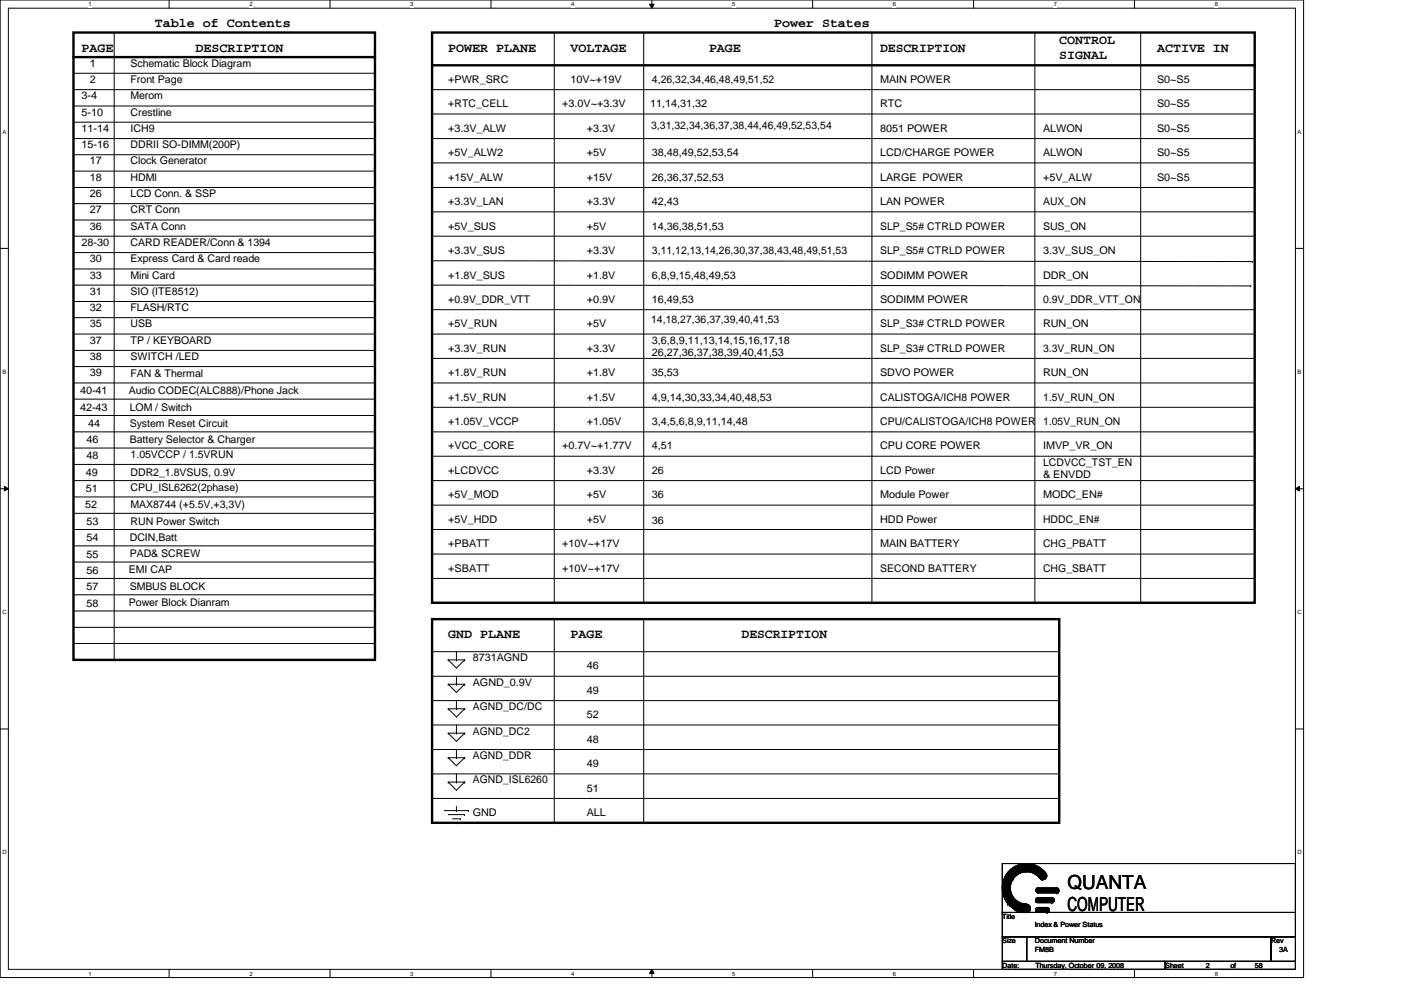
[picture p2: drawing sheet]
<svg xmlns="http://www.w3.org/2000/svg" width="297mm" height="210mm" viewBox="0 0 297 210" stroke-linecap="round" stroke-linejoin="round" font-family="sans-serif">
<path d="M0 0h276.4v207.3h-276.4zM1.8 1.7h272.9v203.8h-272.9z" fill="none" stroke="#000" stroke-width=".21"/>
<g fill="#fff">
<path d="M18.8 .2h.7v1.4h-.7z"/>
<path d="M18.8 205.7h.7v1.4h-.7z"/>
</g>
<path d="M35.9 0v1.7M35.9 205.5v1.8" fill="none" stroke="#000" stroke-width=".21"/>
<g fill="#fff">
<path d="M52.9 .2h.6v1.4h-.6z"/>
<path d="M52.9 205.7h.6v1.4h-.6z"/>
</g>
<path d="M70 0v1.7M70 205.5v1.8" fill="none" stroke="#000" stroke-width=".21"/>
<g fill="#fff">
<path d="M87 .2h.7v1.4h-.7z"/>
<path d="M87 205.7h.7v1.4h-.7z"/>
</g>
<path d="M104.1 0v1.7M104.1 205.5v1.8" fill="none" stroke="#000" stroke-width=".21"/>
<g fill="#fff">
<path d="M121.1 .2h.7v1.4h-.7z"/>
<path d="M121.1 205.7h.7v1.4h-.7z"/>
</g>
<path d="M137.7 .9h1l-.5 .8zM138.2 0v1.7M138.2 205.5l.5 .9h-1zM138.2 205.5v1.8" fill="none" stroke="#000" stroke-width=".21"/>
<path d="M137.7 .9h1l-.5 .8zM138.2 205.5l.5 .9h-1z" fill="#000"/>
<g fill="#fff">
<path d="M155.2 .2h.7v1.4h-.7z"/>
<path d="M155.2 205.7h.7v1.4h-.7z"/>
</g>
<path d="M172.3 0v1.7M172.3 205.5v1.8" fill="none" stroke="#000" stroke-width=".21"/>
<g fill="#fff">
<path d="M189.3 .2h.7v1.4h-.7z"/>
<path d="M189.3 205.7h.7v1.4h-.7z"/>
</g>
<path d="M206.4 0v1.7M206.4 205.5v1.8" fill="none" stroke="#000" stroke-width=".21"/>
<g fill="#fff">
<path d="M223.4 .2h.7v1.4h-.7z"/>
<path d="M223.4 205.7h.7v1.4h-.7z"/>
</g>
<path d="M240.5 0v1.7M240.5 205.5v1.8" fill="none" stroke="#000" stroke-width=".21"/>
<g fill="#fff">
<path d="M257.6 .2h.6v1.4h-.6z"/>
<path d="M257.6 205.7h.6v1.4h-.6z"/>
<path d="M.5 27.2h.8v1.4h-.8z"/>
<path d="M275.1 27.2h.8v1.4h-.8z"/>
<path d="M.5 78.1h.8v1.4h-.8z"/>
<path d="M275.1 78.1h.8v1.4h-.8z"/>
</g>
<path d="M0 52.7h1.8M274.7 52.7h1.7" fill="none" stroke="#000" stroke-width=".21"/>
<g fill="#fff">
<path d="M.5 129.1h.9v1.4h-.9z"/>
<path d="M275.1 129.1h.9v1.4h-.9z"/>
</g>
<path d="M0 103.6h1.8M.9 103.1l.9 .5-.9 .5zM274.7 103.6l.8-.5v1zM274.7 103.6h1.7" fill="none" stroke="#000" stroke-width=".21"/>
<path d="M.9 103.1l.9 .5-.9 .5zM274.7 103.6l.8-.5v1z" fill="#000"/>
<g fill="#fff">
<path d="M.5 180h.9v1.4h-.9z"/>
<path d="M275.1 180h.9v1.4h-.9z"/>
</g>
<g fill="none" stroke="#000" stroke-width=".21">
<path d="M15.6 19h63.9M15.6 15.5h63.9M24.2 6.9v133M79.5 19h.1M79.5 15.5h.1M91.6 19h174.4M117.5 6.9v120.9M136.5 6.9v120.9M184.9 6.9v120.9M219.4 6.9v120.9M241.8 6.9v120.9M266 19h.1"/>
<path d="M15.6 39.8h63.9M15.6 36.3h63.9M15.6 32.8h63.9M15.6 29.4h63.9M15.6 25.9h63.9M15.6 22.5h63.9M79.5 39.8h.1M79.5 36.3h.1M79.5 32.8h.1M79.5 29.4h.1M79.5 25.9h.1M79.5 22.5h.1"/>
<path d="M91.6 39.8h174.4M91.6 29.4h174.4M91.6 24.2h174.4M91.6 34.5h174.4M266 24.2h.1M266 29.4h.1M266 34.5h.1M266 39.8h.1M15.6 53.6h63.9M15.6 50.1h63.9M15.6 43.2h63.9M15.6 46.7h63.9"/>
<path d="M15.6 57h63.9M79.5 53.6h.1M79.5 50.1h.1M79.5 43.2h.1M79.5 46.7h.1M79.5 57h.1M91.6 50.1h174.4M91.6 55.3l173.9 .2M91.6 44.9h174.4M265.5 55.5h.1M266 50.1h.1M266 44.9h.1"/>
<path d="M15.6 70.8h63.9M15.6 77.7h63.9M15.6 74.3h63.9M15.6 67.4h63.9M15.6 63.9h63.9M15.6 60.5h63.9M79.5 77.7h.1M79.5 74.3h.1M79.5 70.8h.1M79.5 67.4h.1M79.5 63.9h.1M79.5 60.5h.1"/>
<path d="M91.6 60.5l173.6 .1M91.6 65.7h174.4M91.6 70.8h174.4M91.6 76h174.4M265.2 60.6h.1M266 65.7h.1M266 70.8h.1M266 76h.1M15.6 81.2h63.9M15.6 91.6h63.9M15.6 95h63.9M15.6 84.6h63.9"/>
<path d="M15.6 88.1h63.9M15.6 98.5h63.9M79.5 95h.1M79.5 91.6h.1M79.5 81.2h.1M79.5 84.6h.1M79.5 88.1h.1M79.5 98.5h.1M91.6 81.2h174.4M91.6 86.4h174.4M91.6 91.6h174.4M91.6 96.7h174.4"/>
<path d="M266 81.2h.1M266 86.4h.1M266 91.6h.1M266 96.7h.1M15.6 101.9h63.9M15.6 112.3h63.9M15.6 119.2h63.9M15.6 115.7h63.9M15.6 108.8h63.9M15.6 105.4h63.9M79.5 119.2h.1M79.5 115.7h.1"/>
<path d="M79.5 112.3h.1M79.5 108.8h.1M79.5 105.4h.1M79.5 101.9h.1M91.6 101.9h174.4M91.6 107.1h174.4M91.6 112.3h174.4M91.6 117.5h174.4M266 101.9h.1M266 107.1h.1M266 112.3h.1M266 117.5h.1"/>
<path d="M15.6 136.4h63.9M15.6 133h63.9M15.6 122.6h63.9M15.6 126.1h63.9M15.6 129.5h63.9M24.2 139.9h.1M79.5 136.4h.1M79.5 133h.1M79.5 122.6h.1M79.5 126.1h.1M79.5 129.5h.1M91.6 122.6h174.4"/>
<path d="M91.6 138.2h133M95 139.9h.1M95 139.9l1.8 1.7 1.7-1.7M95 139.9h3.5M96.8 139.9h.1M96.8 138.2v1.7M98.5 139.9h.1M117.5 127.8h.1M117.5 131.3v43.2M136.5 127.8h.1M136.5 131.3v43.2M184.9 127.8h.1"/>
<path d="M219.4 127.8h.1M224.6 138.2h.1M241.8 127.8h.1M266 122.6h.1M0 154.6h1.8M91.6 143.4h133M91.6 148.5h133M91.6 153.7h133M91.6 158.9h133M95 145.1h.1M95 150.3h.1M95 155.4h.1"/>
<path d="M95 145.1l1.8 1.7 1.7-1.7M95 145.1h3.5M95 150.3l1.8 1.7 1.7-1.7M95 150.3h3.5M95 155.4l1.8 1.8 1.7-1.8M95 155.4h3.5M96.8 145.1h.1M96.8 150.3h.1M96.8 155.4h.1M96.8 143.4v1.7M96.8 148.5v1.8M96.8 153.7v1.7"/>
<path d="M96.8 158.9v1.8M98.5 145.1h.1M98.5 150.3h.1M98.5 155.4h.1M224.6 143.4h.1M224.6 148.5h.1M224.6 153.7h.1M224.6 158.9h.1M274.7 154.6h1.7M91.6 164.1h133M91.6 169.3h133M94.2 171.9h5.2"/>
<path d="M95 160.7h.1M95 165.8h.1M95 160.7l1.8 1.6 1.7-1.6M95 160.7h3.5M95 165.8l1.8 1.8 1.7-1.8M95 165.8h3.5M95 172.7h3.5M95.9 173.6h1.7M96.6 174.5h.3M96.8 160.7h.1M96.8 165.8h.1M96.8 171.9h.1"/>
<path d="M96.8 164.1v1.7M96.8 171v.9M96.9 174.5h.1M97.6 173.6h.1M98.5 160.7h.1M98.5 165.8h.1M98.5 172.7h.1M99.4 171.9h.1M117.5 174.5h.1M136.5 174.5h.1M224.6 164.1h.1M224.6 169.3h.1"/>
<path d="M212.5 183.1h62.2v10.4h-62.2zM212.5 193.5h62.2v5.1h-62.2zM212.5 198.6h5.2v5.2h-5.2zM212.7 189.5h.1M212.7 187.1v2.4M212.7 189.5l.1 .5M212.8 190h.1M212.8 186.6h.1M212.8 186.6v3.4M213 186.2h.1M213 190.5h.1M213 186.2l-.2 .4"/>
<path d="M213 186.2v4.3M213 190.5l.2 .2M213.2 190.7h.1M213.2 185.8h.1M213.2 185.8v4.9M213.4 185.5h.1M213.4 191.1h.1M213.4 185.5l-.2 .3M213.4 185.5v5.6M213.4 191.1l.1 .1M213.5 191.2h.1M213.5 185.3h.1"/>
<path d="M213.5 185.3v5.9M213.7 185.2h.1M213.7 191.7h.1M213.7 185.2l-.2 .1M213.7 185.2v6.5M213.9 185h.1M213.9 185v6.7M214 184.8h.1M214 191.9h.1M214 184.8l-.1 .2M214 184.8v7.1M214 191.9h.2"/>
<path d="M214.2 191.9h.1M214.2 189.3h.1M214.2 187.4h.1M214.2 184.5v2.9M214.2 189.3v2.6M214.2 189.3l.2 .4M214.4 189.7h.1M214.4 192.1h.1M214.4 186.9h.1M214.4 184.5h.1M214.4 184.5v2.4M214.4 189.7v2.4"/>
<path d="M214.4 192.1l.2 .1M214.4 186.9l-.2 .5M214.6 192.2h.1M214.6 190h.1M214.6 184.3h.1M214.6 186.6h.1M214.6 190l.2 .3M214.6 184.3v2.3M214.6 190v2.2M214.6 184.3l-.2 .2M214.8 190.3h.1M214.8 192.4h.1"/>
<path d="M214.8 186.4h.1M214.8 184.1h.1M214.8 184.1v2.3M214.8 190.3v2.1M214.8 192.4l.1 .2M214.8 186.4l-.2 .2M214.9 192.6h.1M214.9 190.5h.1M214.9 183.9h.1M214.9 186h.1M214.9 183.9l-.1 .2M214.9 183.9v2.1"/>
<path d="M214.9 190.5v2.1M214.9 190.5l.2 .2M215.1 190.7h.1M215.1 192.7h.1M215.1 185.8h.1M215.1 183.8h.1M215.1 192.7h.2M215.1 183.8v2M215.1 190.7v2M215.1 185.8l-.2 .2M215.1 183.8h.2M215.3 192.7h.1"/>
<path d="M215.3 190.9h.1M215.3 183.8h.1M215.3 185.7h.1M215.3 183.8v1.9M215.3 190.9v1.8M215.3 190.9l.1 .2M215.4 191.1h.1M215.4 193h.1M215.4 185.5h.1M215.4 183.8h.1M215.4 193h.2M215.4 183.8v1.7"/>
<path d="M215.4 191.1v1.9M215.4 185.5l-.1 .2M215.6 193h.1M215.6 191.2h.1M215.6 183.6h.1M215.6 185.3h.1M215.6 191.2l.2 .2M215.6 183.6v1.7M215.6 191.2v1.8M215.6 183.6l-.2 .2M215.8 191.4h.1M215.8 193h.1"/>
<path d="M215.8 185.2h.1M215.8 183.6h.1M215.8 183.6v1.6M215.8 191.4v1.6M215.8 193l.1 .1M215.8 185.2l-.2 .1M215.9 193.1h.1M215.9 191.4h.1M215.9 183.4h.1M215.9 185.2h.1M215.9 183.4v1.8M215.9 191.4v1.7"/>
<path d="M215.9 191.4l.2 .2M215.9 183.4l-.1 .2M216.1 191.6h.1M216.1 193.1h.1M216.1 184.8h.1M216.1 183.4h.1M216.1 193.1h.2M216.1 183.4v1.4M216.1 191.6v1.5M216.1 184.8l.2 .2M216.3 184.9l1.4-.2a3.6 3.6 0 0 1 3.1 1.9M216.3 184.7l1.4-.2a3.6 3.6 0 0 1 3.3 2.1"/>
<path d="M216.3 184.5l1.4-.2a3.9 3.9 0 0 1 3.3 1.9M216.3 184.3l1.4-.2a4.1 4.1 0 0 1 3.7 2.3M216.3 184.1l1.4-.2a4.2 4.2 0 0 1 3.8 2.5M216.3 184l1.4-.2a4.3 4.3 0 0 1 3.8 2.3M216.3 183.8l1.4-.2a4.6 4.6 0 0 1 4 2.5M216.3 183.5l1.4-.2a5 5 0 0 1 4.2 2.4M216.3 193.1h.1M216.3 191.7h.1M216.3 183.3h.1M216.3 185h.1M216.3 183.3v1.7M216.3 191.6v1.5"/>
<path d="M216.3 183.3l-.2 .1M216.4 183.6l1.3-.2a4.7 4.7 0 0 1 4.1 2.5M216.4 191.7h.1M216.4 193.1h.1M216.4 193.3h.1M216.4 183.4h.1M216.4 193.1h.3M216.4 193.3h.4M216.4 183.4v1.4M216.4 191.7v1.4M216.7 193.1h.1M216.7 191.7h.1"/>
<path d="M216.7 191.7v1.4M216.8 191.7h.1M216.8 193.3h.1M216.8 191.7v1.6M217 191.7h.1M217 193.3h.1M217 191.7l-.6 1.6M217 191.7v1.6M217.2 193.1h.1M217.2 191.7h.1M217.2 193.1l-.2 .2M217.2 191.7v1.4"/>
<path d="M217.2 191.7l.1 .4M217.3 192.1h.1M217.3 193.3h.1M217.3 193.3h.2M217.3 192.1v1.2M217.5 193.3h.1M217.5 191.9h.1M217.5 191.9h.2M217.5 191.9v1.4M217.7 198.6h51.8v5.2h-51.8zM217.7 183.1a5.1 5.1 0 0 1 4 2M217.7 183.1a5.2 5.2 0 0 0-5.2 5.2 5.2 5.2 0 0 0 5.2 5.1"/>
<path d="M217.7 184.8l1.4 .4 1.2 .9M217.7 184.8a3.4 3.4 0 0 0-3.5 3.5 3.4 3.4 0 0 0 3.5 3.4M217.7 183.1l-1.6 .2M217.7 191.9h.1M217.7 193.3h.1M217.7 184.8l-1.3 .2M217.7 191.9v1.4M217.8 193.3h.1M217.8 191.9h.1M217.8 191.9h.2M217.8 191.9v1.4M218 191.9h.1"/>
<path d="M218 193.3h.1M218 191.9v1.4M218.2 193.1h.1M218.2 192.1h.1M218.2 193.1l-.2 .2M218.2 192.1v1M218.2 192.1l.2 .1M218.4 192.2h.1M218.4 193h.1M218.4 192.2v.8M219.6 188.6h.1M219.6 188.8h.1"/>
<path d="M219.6 190.9h.1M219.6 191.1h.1M219.6 192.7h.1M219.6 193h.1M219.6 193.1h.1M219.6 188.6h4.8M219.6 188.6v.2M219.6 192.7v.3M219.6 188.8h5M219.6 190.9h4M219.6 191.1h3.8M219.6 191.1l.3 .1"/>
<path d="M219.6 192.7h2.7M219.6 193h2.9M219.6 193.1h2.7M219.6 193.1l.3 .2M219.7 189h.1M219.7 190.7h.1M219.7 188.4h4.7M219.7 189h4.7M219.7 189l.2 .1M219.7 190.5h3.7M219.7 190.7h3.7M219.7 190.7l-.1 .2"/>
<path d="M219.7 192.6h2.6M219.9 189.1h.1M219.9 191.2h.1M219.9 193.3h.1M219.9 189.1h4.5M219.9 191.2h3.3M219.9 193.3h2.4M220.1 192.4h1.9M220.1 193.5h1.9M220.1 191.4h2.9M220.1 190.3h2.9M220.1 189.3h4"/>
<path d="M220.1 188.3h4M222 192.4h.1M222 193.5h.1M222.2 192.6h.1M222.3 192.6h.1M222.3 192.7h.1M222.3 193.1h.1M222.3 193.3h.1M222.3 192.6v.1M222.5 193h.1M222.5 193l-.2 .1M223 191.4h.1"/>
<path d="M223 190.3h.1M223.2 191.2h.1M223.4 190.5h.1M223.4 190.7h.1M223.4 191.1h.1M223.4 190.5v.2M223.6 190.9h.1M223.6 190.9l-.2 .2M224.1 189.3h.1M224.1 188.3h.1M224.4 188.4h.1M224.4 188.6h.1"/>
<path d="M224.4 189h.1M224.4 189.1h.1M224.4 188.4v.2M224.6 188.8h.1M224.6 188.8l-.2 .2M269.5 198.6h5.2v5.2h-5.2zM212.5 203.8h34.6v1.7h-34.6zM247.1 203.8h27.6v1.7h-27.6z"/>
<circle cx="217.6" cy="192.6" r=".84"/>
<circle cx="220.1" cy="190.8" r=".5"/>
<circle cx="220.1" cy="188.8" r=".5"/>
<circle cx="220.1" cy="192.9" r=".5"/>
<circle cx="221.1" cy="185.7" r=".85"/>
<circle cx="222" cy="192.9" r=".5"/>
<circle cx="223" cy="190.8" r=".51"/>
<circle cx="224" cy="188.8" r=".5"/>
</g>
<path d="M15.6 6.9h63.9v133h-63.9zM15.6 12.1h63.9M91.6 6.9h174.4v120.9h-174.4zM91.6 13.8h174.4M91.6 131.3h133v43.2h-133z" fill="none" stroke="#000" stroke-width=".51"/>
<g fill="#000">
<circle cx="79.5" cy="12.1" r=".25"/>
<circle cx="266" cy="13.8" r=".25"/>
</g>
<g font-size="4.1">
<text x="226.3" y="188.5">QUANTA</text>
<text x="226.3" y="193.2">COMPUTER</text>
</g>
<g font-size="2.8">
<text x="32.8" y="5.8">Table of Contents</text>
<text x="164.1" y="5.8">Power States</text>
<text x="17.3" y="11">PAGE</text>
<text x="41.5" y="11">DESCRIPTION</text>
<text x="95" y="11">POWER PLANE</text>
<text x="120.9" y="11">VOLTAGE</text>
<text x="150.3" y="11">PAGE</text>
<text x="186.6" y="11">DESCRIPTION</text>
<text x="224.6" y="9.2">CONTROL</text>
<text x="245.3" y="11">ACTIVE IN</text>
<text x="224.6" y="12.4">SIGNAL</text>
<text x="95" y="135.3">GND PLANE</text>
<text x="120.9" y="135.3">PAGE</text>
<text x="157.2" y="135.3">DESCRIPTION</text>
</g>
<g font-size="2.2">
<text x="19" y="17.6">2</text>
<text x="19" y="14.1">1</text>
<text x="27.7" y="17.6">Front Page</text>
<text x="27.7" y="14.1">Schematic Block Diagram</text>
<text x="95" y="17.6">+PWR_SRC</text>
<text x="120.9" y="17.6">10V~+19V</text>
<text x="138.2" y="17.6">4,26,32,34,46,48,49,51,52</text>
<text x="186.6" y="17.6">MAIN POWER</text>
<text x="245.3" y="17.6">S0~S5</text>
<text x="17.3" y="21">3-4</text>
<text x="27.7" y="21">Merom</text>
<text x="95" y="22.8">+RTC_CELL</text>
<text x="119.2" y="22.8">+3.0V~+3.3V</text>
<text x="137.9" y="22.8">11,14,31,32</text>
<text x="186.6" y="22.8">RTC</text>
<text x="245.3" y="22.8">S0~S5</text>
<text x="17.3" y="24.5">5-10</text>
<text x="17.3" y="27.9">11-14</text>
<text x="27.7" y="27.9">ICH9</text>
<text x="27.7" y="24.5">Crestline</text>
<text x="95" y="27.9">+3.3V_ALW</text>
<text x="124.4" y="27.9">+3.3V</text>
<text x="138" y="27.4">3,31,32,34,36,37,38,44,46,49,52,53,54</text>
<text x="186.6" y="27.9">8051 POWER</text>
<text x="221.1" y="27.9">ALWON</text>
<text x="245.3" y="27.9">S0~S5</text>
<text x="17.3" y="31.4">15-16</text>
<text x="19" y="34.8">17</text>
<text x="27.7" y="31.4">DDRII SO-DIMM(200P)</text>
<text x="27.7" y="34.8">Clock Generator</text>
<text x="95" y="33.1">+5V_ALW2</text>
<text x="124.4" y="33.1">+5V</text>
<text x="138.2" y="33.1">38,48,49,52,53,54</text>
<text x="186.6" y="33.1">LCD/CHARGE POWER</text>
<text x="221.1" y="33.1">ALWON</text>
<text x="245.3" y="33.1">S0~S5</text>
<text x="19" y="38.3">18</text>
<text x="19" y="41.8">26</text>
<text x="27.7" y="41.8">LCD Conn. &amp; SSP</text>
<text x="27.7" y="38.3">HDMI</text>
<text x="95" y="38.3">+15V_ALW</text>
<text x="124.4" y="38.3">+15V</text>
<text x="138.2" y="38.3">26,36,37,52,53</text>
<text x="186.6" y="38.3">LARGE POWER</text>
<text x="221.1" y="38.3">+5V_ALW</text>
<text x="245.3" y="38.3">S0~S5</text>
<text x="19" y="45.2">27</text>
<text x="27.7" y="45.2">CRT Conn</text>
<text x="95" y="43.5">+3.3V_LAN</text>
<text x="124.4" y="43.5">+3.3V</text>
<text x="138.2" y="43.5">42,43</text>
<text x="186.6" y="43.5">LAN POWER</text>
<text x="221.1" y="43.5">AUX_ON</text>
<text x="17.3" y="52.1">28-30</text>
<text x="19" y="48.7">36</text>
<text x="27.7" y="52.1">CARD READER/Conn &amp; 1394</text>
<text x="27.7" y="48.7">SATA Conn</text>
<text x="95" y="53.8">+3.3V_SUS</text>
<text x="95" y="48.7">+5V_SUS</text>
<text x="124.4" y="53.8">+3.3V</text>
<text x="124.4" y="48.7">+5V</text>
<text x="138.2" y="48.7">14,36,38,51,53</text>
<text x="138.2" y="53.8">3,11,12,13,14,26,30,37,38,43,48,49,51,53</text>
<text x="186.6" y="48.7">SLP_S5# CTRLD POWER</text>
<text x="186.6" y="53.8">SLP_S5# CTRLD POWER</text>
<text x="221.1" y="48.7">SUS_ON</text>
<text x="221.1" y="53.8">3.3V_SUS_ON</text>
<text x="19" y="59.1">33</text>
<text x="19" y="55.6">30</text>
<text x="27.7" y="59.1">Mini Card</text>
<text x="27.7" y="55.6">Express Card &amp; Card reade</text>
<text x="95" y="59.1">+1.8V_SUS</text>
<text x="124.4" y="59.1">+1.8V</text>
<text x="138.2" y="59.1">6,8,9,15,48,49,53</text>
<text x="186.6" y="59.1">SODIMM POWER</text>
<text x="221.1" y="59.1">DDR_ON</text>
<text x="19" y="66">32</text>
<text x="19" y="62.5">31</text>
<text x="27.7" y="62.5">SIO (ITE8512)</text>
<text x="27.7" y="66">FLASH/RTC</text>
<text x="95" y="64.2">+0.9V_DDR_VTT</text>
<text x="124.4" y="64.2">+0.9V</text>
<text x="138.2" y="64.2">16,49,53</text>
<text x="186.6" y="64.2">SODIMM POWER</text>
<text x="221.1" y="64.2">0.9V_DDR_VTT_ON</text>
<text x="19" y="69.4">35</text>
<text x="27.7" y="69.4">USB</text>
<text x="95" y="69.4">+5V_RUN</text>
<text x="124.4" y="69.4">+5V</text>
<text x="138" y="68.5">14,18,27,36,37,39,40,41,53</text>
<text x="186.6" y="69.4">SLP_S3# CTRLD POWER</text>
<text x="221.1" y="69.4">RUN_ON</text>
<text x="19" y="72.9">37</text>
<text x="19" y="76.3">38</text>
<text x="27.7" y="72.9">TP / KEYBOARD</text>
<text x="27.7" y="76.3">SWITCH /LED</text>
<text x="95" y="74.6">+3.3V_RUN</text>
<text x="124.4" y="74.6">+3.3V</text>
<text x="138.2" y="72.9">3,6,8,9,11,13,14,15,16,17,18</text>
<text x="138.2" y="75.5">26,27,36,37,38,39,40,41,53</text>
<text x="186.6" y="74.6">SLP_S3# CTRLD POWER</text>
<text x="221.1" y="74.6">3.3V_RUN_ON</text>
<text x="17" y="83.6">40-41</text>
<text x="19" y="79.8">39</text>
<text x="27.3" y="83.6">Audio CODEC(ALC888)/Phone Jack</text>
<text x="27.7" y="79.9">FAN &amp; Thermal</text>
<text x="95" y="79.8">+1.8V_RUN</text>
<text x="124.4" y="79.8">+1.8V</text>
<text x="138.2" y="79.8">35,53</text>
<text x="186.6" y="79.8">SDVO POWER</text>
<text x="221.1" y="79.8">RUN_ON</text>
<text x="17" y="87.2">42-43</text>
<text x="27.5" y="87">LOM / Switch</text>
<text x="95" y="85">+1.5V_RUN</text>
<text x="124.4" y="85">+1.5V</text>
<text x="138.2" y="85">4,9,14,30,33,34,40,48,53</text>
<text x="186.6" y="85">CALISTOGA/ICH8 POWER</text>
<text x="221.1" y="85">1.5V_RUN_ON</text>
<text x="18.4" y="93.9">46</text>
<text x="18.7" y="90.6">44</text>
<text x="27.5" y="90.5">System Reset Circuit</text>
<text x="27.5" y="93.9">Battery Selector &amp; Charger</text>
<text x="95" y="95.3">+VCC_CORE</text>
<text x="95" y="90.1">+1.05V_VCCP</text>
<text x="119.2" y="95.3">+0.7V~+1.77V</text>
<text x="124.4" y="90.1">+1.05V</text>
<text x="138.2" y="90.1">3,4,5,6,8,9,11,14,48</text>
<text x="138.2" y="95.3">4,51</text>
<text x="186.6" y="95.3">CPU CORE POWER</text>
<text x="186.6" y="90.1">CPU/CALISTOGA/ICH8 POWER</text>
<text x="221.1" y="90.1">1.05V_RUN_ON</text>
<text x="221.1" y="95.3">IMVP_VR_ON</text>
<text x="18.2" y="100.8">49</text>
<text x="18.4" y="97.4">48</text>
<text x="27.7" y="97.2">1.05VCCP / 1.5VRUN</text>
<text x="27.7" y="100.8">DDR2_1.8VSUS, 0.9V</text>
<text x="95" y="100.5">+LCDVCC</text>
<text x="124.4" y="100.5">+3.3V</text>
<text x="138.2" y="100.5">26</text>
<text x="186.6" y="100.5">LCD Power</text>
<text x="221.1" y="98.8">LCDVCC_TST_EN</text>
<text x="221.1" y="101.4">&amp; ENVDD</text>
<text x="18" y="107.7">52</text>
<text x="18.2" y="104.3">51</text>
<text x="27.7" y="104.1">CPU_ISL6262(2phase)</text>
<text x="27.7" y="107.7">MAX8744 (+5.5V,+3,3V)</text>
<text x="95" y="105.7">+5V_MOD</text>
<text x="124.4" y="105.7">+5V</text>
<text x="138.2" y="105.7">36</text>
<text x="186.6" y="105.7">Module Power</text>
<text x="221.1" y="105.7">MODC_EN#</text>
<text x="18.4" y="111.4">53</text>
<text x="27.7" y="111.2">RUN Power Switch</text>
<text x="95" y="110.9">+5V_HDD</text>
<text x="124.4" y="110.9">+5V</text>
<text x="138.2" y="111">36</text>
<text x="186.6" y="110.9">HDD Power</text>
<text x="221.1" y="110.9">HDDC_EN#</text>
<text x="18.4" y="114.8">54</text>
<text x="18.4" y="118.3">55</text>
<text x="27.5" y="114.8">DCIN,Batt</text>
<text x="27.5" y="118.1">PAD&amp; SCREW</text>
<text x="95" y="116">+PBATT</text>
<text x="119.2" y="116">+10V~+17V</text>
<text x="186.6" y="116">MAIN BATTERY</text>
<text x="221.1" y="116">CHG_PBATT</text>
<text x="18.4" y="125.2">57</text>
<text x="18.4" y="121.8">56</text>
<text x="27.3" y="121.6">EMI CAP</text>
<text x="27.5" y="125.2">SMBUS BLOCK</text>
<text x="95" y="121.2">+SBATT</text>
<text x="119.2" y="121.2">+10V~+17V</text>
<text x="186.6" y="121.2">SECOND BATTERY</text>
<text x="221.1" y="121.2">CHG_SBATT</text>
<text x="18.4" y="128.7">58</text>
<text x="27.3" y="128.5">Power Block Dianram</text>
<text x="100.2" y="140.2">8731AGND</text>
<text x="124.4" y="141.9">46</text>
<text x="100.2" y="145.4">AGND_0.9V</text>
<text x="124.4" y="147.1">49</text>
<text x="100.2" y="150.6">AGND_DC/DC</text>
<text x="100.2" y="155.7">AGND_DC2</text>
<text x="124.4" y="152.3">52</text>
<text x="100.2" y="161">AGND_DDR</text>
<text x="124.4" y="157.5">48</text>
<text x="100.2" y="166.1">AGND_ISL6260</text>
<text x="124.4" y="162.7">49</text>
<text x="124.4" y="167.9">51</text>
<text x="100.2" y="173">GND</text>
<text x="124.4" y="173">ALL</text>
</g>
<g font-size="1.5">
<text x="212.5" y="194.9">Title</text>
<text x="219.4" y="196.6">Index &amp; Power Status</text>
<text x="212.5" y="200">Size</text>
<text x="219.4" y="200">Document Number</text>
<text x="219.4" y="201.8">FM8B</text>
<text x="269.5" y="200">Rev</text>
<text x="271.2" y="201.8">3A</text>
<text x="212.5" y="205.2">Date:</text>
<text x="219.6" y="205.2">Thursday, October 09, 2008</text>
<text x="247.1" y="205.2">Sheet</text>
<text x="255.7" y="205.2">2</text>
<text x="260.9" y="205.2">of</text>
<text x="266" y="205.2">58</text>
</g>
<g font-size="1.3">
<text x="18.8" y="1.4">1</text>
<text x="52.9" y="1.4">2</text>
<text x="87" y="1.4">3</text>
<text x="121.1" y="1.4">4</text>
<text x="155.2" y="1.4">5</text>
<text x="189.3" y="1.4">6</text>
<text x="223.4" y="1.4">7</text>
<text x="257.6" y="1.4">8</text>
<text x=".5" y="28.3">A</text>
<text x="275.1" y="28.3">A</text>
<text x=".5" y="79.2">B</text>
<text x="275.1" y="79.2">B</text>
<text x=".5" y="130.2">C</text>
<text x="275.1" y="130.2">C</text>
<text x=".5" y="181.1">D</text>
<text x="275.1" y="181.1">D</text>
<text x="18.8" y="206.9">1</text>
<text x="52.9" y="206.9">2</text>
<text x="87" y="206.9">3</text>
<text x="121.1" y="206.9">4</text>
<text x="155.2" y="206.9">5</text>
<text x="189.3" y="206.9">6</text>
<text x="223.4" y="206.9">7</text>
<text x="257.6" y="206.9">8</text>
</g>
</svg>
